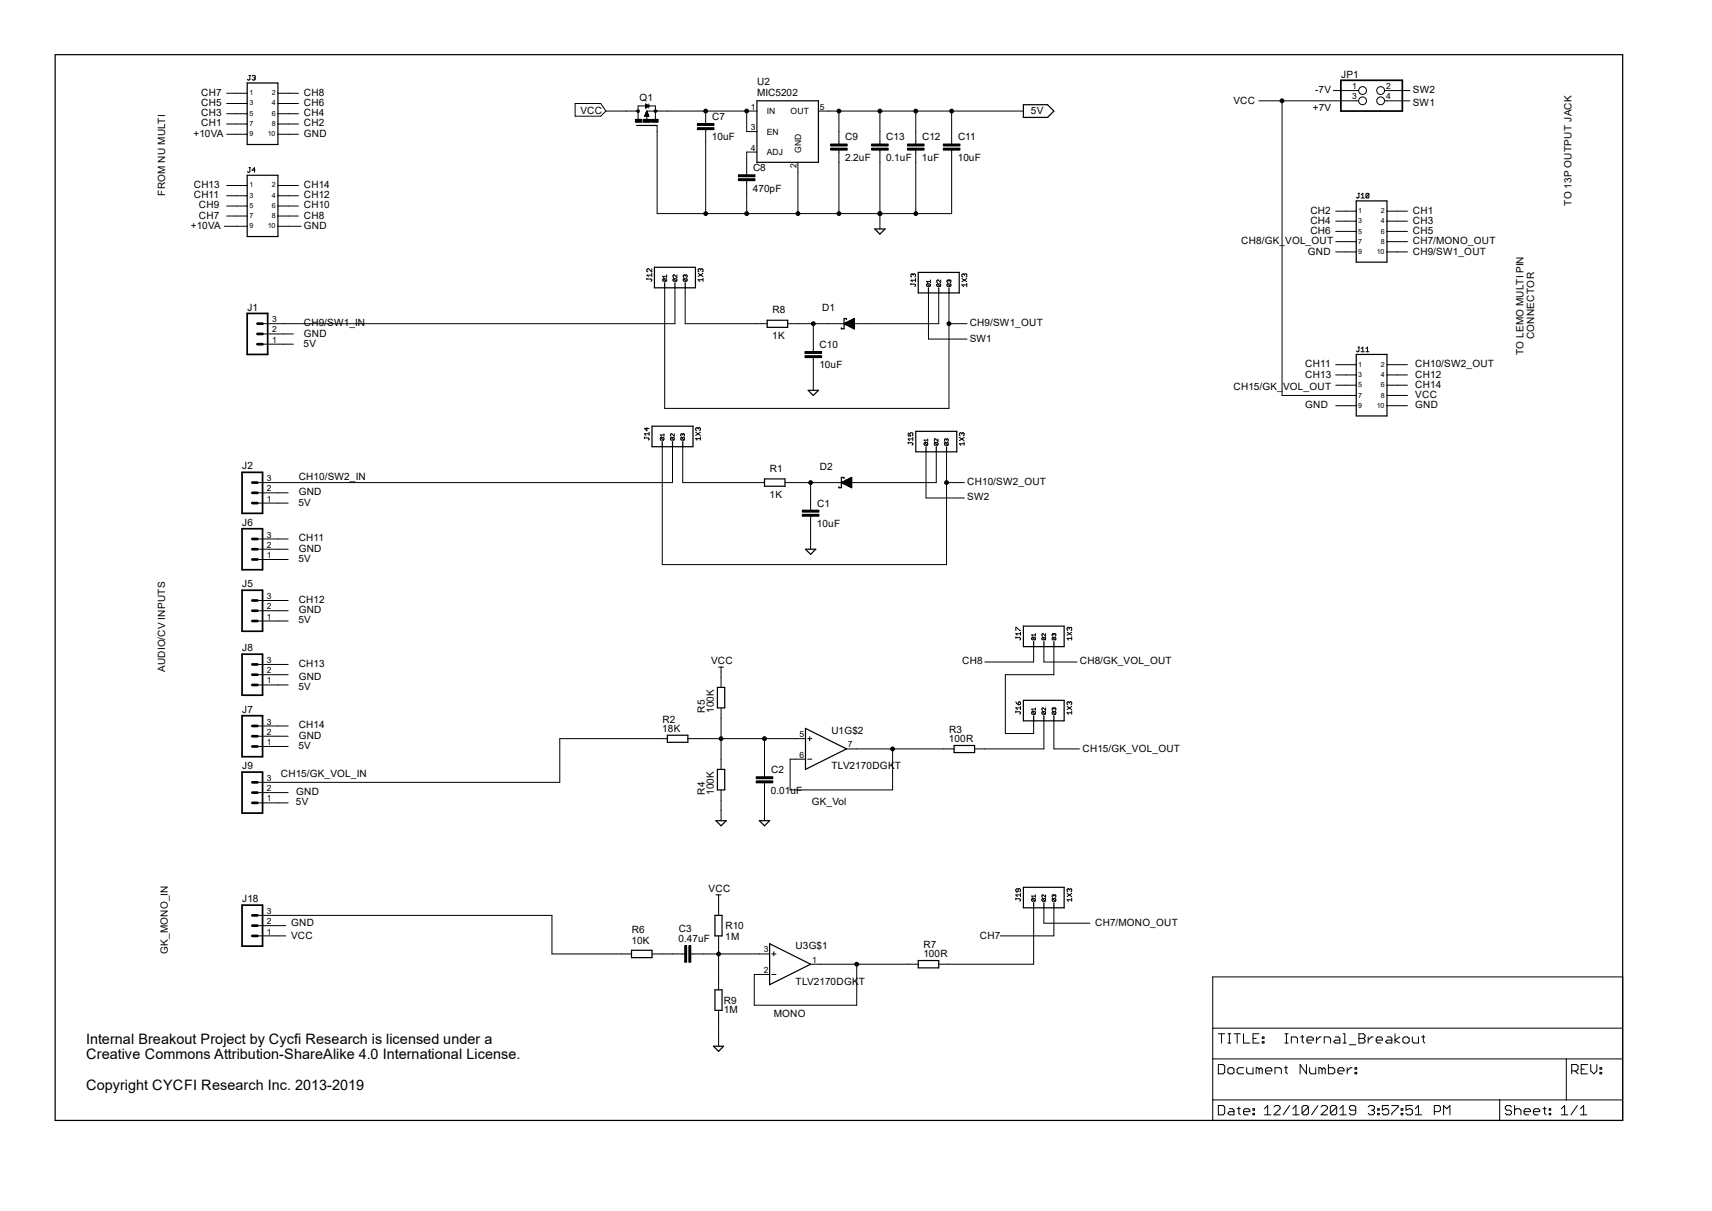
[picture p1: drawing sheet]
<svg xmlns="http://www.w3.org/2000/svg" width="297mm" height="210mm" viewBox="0 0 297 210" stroke-linecap="round" stroke-linejoin="round" font-family="sans-serif">
<g fill="none" stroke="#000" stroke-width=".17">
<path d="M39.3 17.9h3.6M39.3 19.7h3.6M39.3 16.2h3.6M43.2 13.1h.3M43.3 13.1v.7l-.1 .1-.3-.1M43.7 13.2l.5-.1 .1 .1-.1 .3M44 13.5h.2M44.2 13.5l.1 .1-.1 .3-.5-.1M48.2 17.9h3.6M48.2 19.7h3.6M48.2 16.2h3.6M99.8 17.9h4.4l.9 1.4-.9 .9h-4.4z"/>
<path d="M105.1 19.3h5.6M111.9 20h.6M111.9 19.9h.6M112 19.9h.4M112 19.8h.4M112 19.7h.4M112 18l.6 .4-.6 .4zM112 18.7h.1M112 18.7h.2M112 18.5h.4M112 18.4h.5M112 18.3h.5"/>
<path d="M112 18.3h.4M112 18.2h.3M112 18.2h.2M112 18.1h.2M112 18.1h.1M112.1 19.6h.3M112.1 19.6h.2M112.1 19.5h.2M112.1 19.4h.2M112.2 19.3h.1M112.2 19.3v1.5M112.2 19.3l.4 .9h-.8z"/>
<path d="M112.2 19.3h19.1M112.3 18.5l-.3 .1M112.6 18v.8M113.5 19.1h.4v.3h-.4zM122.4 19.3v2.1M129.5 19.3v3.5h1.8M142 19.3h35.5M145.5 19.3v5.7M152.7 19.3v5.7M158.9 19.3v5.7M165.1 19.3v5.7M218.4 17.5h17.3"/>
<path d="M222.4 17.5v51.1h12.9M231.3 15.7h4.4M240.2 15.7h4.4M240.2 17.5h4.4M38.9 39.2h4M39.3 21.5h3.6M39.3 23.3h3.6M39.3 32.2h3.6M39.3 34h3.6M39.3 35.7h3.6M39.3 37.5h3.6M43.2 29.1h.3"/>
<path d="M43.3 29.1v.7l-.1 .1-.3-.1M44.3 29.5h-.6l.5-.4v.8M48.2 21.5h3.6M48.2 23.3h3.6M48.2 32.2h3.6M48.2 34h3.6M48.2 35.7h3.6M48.2 37.5h3.6M48.2 39.2h4M110.2 20.7h1.1v.5h-1.1zM111.6 20.7h1.3v.5h-1.3zM111.9 20.1h.6"/>
<path d="M113.1 20.7h1.1v.5h-1.1zM113.7 20.7v-2.3h-3v2.3M114 21.8v15.2h51.1v-11M121 22.1h2.9v.4h-2.9zM121 21.4h2.9v.4h-2.9zM122.4 22.5v14.5M128.1 31h2.9v.3h-2.9zM128.1 30.3h2.9v.3h-2.9zM129.5 31.4v5.6M131.3 26.4h-1.8v3.9M138.4 28.2v8.8M144.1 25.7h2.9v.3h-2.9z"/>
<path d="M144.1 25h2.9v.3h-2.9zM145.5 26v11M151.2 25.7h2.9v.3h-2.9zM151.2 25h2.9v.3h-2.9zM152.7 26v13.7M157.4 25.7h2.9v.3h-2.9zM157.4 25h2.9v.3h-2.9zM158.9 26v11M163.7 25.7h2.8v.3h-2.8zM163.7 25h2.8v.3h-2.8zM231.7 36.6h3.6M231.7 38.4h3.6"/>
<path d="M235.6 33.5h.3M235.8 33.5v.7l-.2 .1-.3-.1M236.1 34.3h.6M236.1 33.8l.3-.3v.8M237.5 33.7v.5l-.1 .1-.4-.1M237.5 33.7l-.1-.2-.4 .2v.5M237.5 33.7l-.5 .5M240.6 36.6h3.6M240.6 38.4h3.6M45.6 59.7h5.3M45.6 57.9h5.3M112.2 48.4h.7l.2 .1-.2 .3"/>
<path d="M112.2 48.3v.2M113.1 46.6v.6l-.6-.6-.3 .1v.3l.2 .2M113.1 47.4v.6M113.1 47.7h-.9l.3 .3M115.1 48.3l-.1 .1v.3l.5 .1M115.1 48.3l.6 .1v.3l-.2 .1M115.1 48.3l.4 .5M115.3 49.9v20.9h49.3v-20M115.7 47.7v.4M115.7 47.9h-.7l.2 .2M116.9 48.3l-.1 .1v.3l.5 .1M116.9 48.3l.5 .1v.3l-.1 .1"/>
<path d="M116.9 48.3l.4 .5M117.1 49.9v6.2h-71.5M117.4 47.7v.4l-.5-.4-.1 .1 .1 .3M118.7 48.3l-.2 .1v.3l.6 .1M118.7 48.3l.5 .1v.3l-.1 .1M118.7 48.3l.4 .5M118.9 49.9v6.2h14.2M118.9 47.8l-.2-.1-.2 .1 .2 .3M118.9 47.8l.1-.1 .2 .1-.1 .3M118.9 47.8v.1M121.1 47.4l.9 .6M121.5 46.7l.2-.1 .3 .1v.3l-.2 .2"/>
<path d="M121.5 46.7l-.1-.1-.3 .1v.3l.2 .2M121.5 46.7v.2M122 48.5h-.9l.3 .3M122 48.3v.5M122 47.4l-.9 .6M141.1 56.1v4.9M158 49.3h.7l.1 .1-.1 .3M158 49.1v.3M158.4 47.6l-.1-.1-.3 .1 .2 .4M158.4 47.6l.1-.1 .3 .1-.1 .4M158.4 47.6v.2M158.8 48.3v.6"/>
<path d="M158.8 48.6h-.8l.3 .3M160.9 49.2l-.2 .1v.3l.6 .1M160.9 49.2l.5 .1v.3l-.1 .1M160.9 49.2l.4 .5M161.1 50.8v8h6.7M161.4 48.6v.4M161.4 48.8h-.7l.3 .2M162.6 49.2l-.1 .1v.3l.6 .1M162.6 49.2l.6 .1v.3l-.1 .1M162.6 49.2l.5 .5M162.9 50.8v5.3h-26.2M163.2 48.6v.4l-.4-.4-.3 .1 .1 .3"/>
<path d="M164.4 49.2l-.1 .1v.3l.5 .1M164.4 49.2l.6 .1v.3l-.2 .1M164.4 49.2l.4 .5M164.6 56.1h3.2M164.6 48.7l-.1-.1-.2 .1 .1 .3M164.6 48.7l.2-.1 .2 .1-.2 .3M164.6 48.7v.1M166.9 48.3l.8 .6M167.3 47.6l.1-.1 .3 .1-.1 .4M167.3 47.6l-.1-.1-.3 .1v.3l.1 .1M167.3 47.6v.2M167.7 49.4h-.8l.3 .3"/>
<path d="M167.7 49.1v.6M167.7 48.3l-.8 .6M231.7 40.1h3.6M231.7 41.9h3.6M231.7 43.7h3.6M240.6 40.1h3.6M240.6 41.9h3.6M240.6 43.7h3.6M111.8 75.9h.7l.1 .2-.1 .2M111.8 75.8v.3M112.2 74.2v.5l-.4-.4h.8M112.6 75v.5"/>
<path d="M112.6 75.2h-.8l.3 .3M114.6 75.9v.4h.5M114.6 75.9h.5v.4M114.6 75.9l.5 .4M114.9 77.5v20.4h49.3v-19.5M115.2 75.2v.4M115.2 75.4h-.6l.2 .2M116.4 75.9v.4h.5M116.4 75.9h.5v.4M116.4 75.9l.5 .4M116.7 77.5v6.2h-72M117 75.2v.4l-.5-.4-.2 .2 .1 .2"/>
<path d="M118.2 75.9v.4h.5M118.2 75.9h.5v.4M118.2 75.9l.5 .4M118.4 75.4l-.2-.2v.4M118.4 75.4l.3-.2v.4M118.4 77.5v6.2h14.2M118.4 75.4h.1M120.7 75l.8 .5M121.1 74.3v.1M121.1 74.3l.1-.1 .3 .1-.1 .4M121.1 74.3l-.2-.1-.2 .1 .1 .4M121.5 76.1h-.8l.2 .2"/>
<path d="M121.5 75.8v.5M121.5 75l-.8 .5M139.7 61.7h2.8v.3h-2.8zM139.7 61h2.8v.3h-2.8zM141.1 62v5.7M157.6 75.1v.5h.4l-.2-.4 .4-.1 .2 .1-.2 .4M157.6 76.8h.6l.2 .2-.2 .2M157.6 76.7v.3M158.4 75.9v.5M158.4 76.1h-.8l.2 .3M160.4 76.8l-.1 .3 .1 .1h.5M160.4 76.8h.5v.4"/>
<path d="M160.4 76.8l.5 .4M160.7 78.4v8h6.6M161 76.3h-.7l.2 .2M161 76.1v.4M162.2 76.8v.4h.4M162.2 76.8h.4v.4M162.2 76.8l.4 .4M162.4 78.4v5.3h-26.2M162.7 76.1v.4l-.4-.4-.2 .1 .1 .3M164 76.8v.4h.4M164 76.8h.4v.4M164 76.8l.4 .4"/>
<path d="M164.2 76.2l-.2-.1v.4M164.2 76.2l.2-.1v.4M164.2 76.2v.1M166.5 75.9l.8 .5M166.9 75.2v.1M166.9 75.2l.1-.1 .3 .1-.2 .4M166.9 75.2l-.2-.1-.2 .1 .1 .4M167.3 77h-.8l.2 .2M167.3 76.7v.5M167.3 75.9l-.8 .5M231.7 63.2h3.6M231.7 65h3.6"/>
<path d="M231.7 66.8h3.6M231.7 70.4h3.6M235.6 60.2h.3M235.8 60.2v.7l-.2 .1-.3-.1M236.1 60.5l.3-.3v.8M236.1 61h.6M237 61h.5M237 60.5l.2-.3v.8M240.6 63.2h3.6M240.6 65h3.6M240.6 66.8h3.6M240.6 68.6h3.6"/>
<path d="M240.6 70.4h3.6M44.7 87.2h5.3M44.7 85.5h5.3M44.7 97h5.3M44.7 95.2h5.3M44.7 93.5h5.3M139.2 89.2h2.9v.3h-2.9zM139.2 88.5h2.9v.3h-2.9zM140.6 83.7v4.8M140.6 89.5v5.7M164.2 83.7h3.1M44.7 107.7h5.3"/>
<path d="M44.7 105.9h5.3M44.7 104.1h5.3M44.7 118.8h5.3M44.7 117h5.3M44.7 115.2h5.3M124.7 115.7h.8M125.1 115.7v3.5M176.2 109.3v-.5l.8 .5M176.2 110.6h.7l.1 .1-.1 .3M176.2 110.4v.3M177 109.6v.6M177 109.9h-.8l.3 .3"/>
<path d="M179.1 110.5v.5h.4M179.1 110.5h.4v.5M179.1 110.5l.4 .5M179.3 112.1v2.7h-8.4M179.6 109.9v.4M179.6 110.1h-.6l.2 .2M180.8 110.5v.5h.5M180.8 110.5h.5v.5M180.8 110.5l.5 .5M181.1 112.1v2.7h5.8M181.4 109.9v.4l-.4-.4-.2 .1v.3M182.6 110.5h.5v.5"/>
<path d="M182.6 110.5v.5h.5M182.6 110.5l.5 .5M182.8 110h-.3l.1 .3M182.8 110h.4l-.1 .3M182.8 112.1v4.9h-8.4v10.2h4.9v-2.2M182.8 110v.1M185.1 109.6l.8 .6M185.5 108.9l.2-.1 .2 .1-.1 .4M185.5 108.9l-.1-.1-.3 .1 .2 .4M185.5 108.9v.2M185.9 110.4v.6M185.9 110.7h-.8l.3 .3"/>
<path d="M185.9 109.6l-.8 .6M44.7 129.5h5.3M44.7 127.7h5.3M44.7 125.9h5.3M44.7 139.2h5.3M44.7 137.5h5.3M115.8 128.1h-18.7v7.6h-52.4M119.3 128.1h20.4M125.1 122.8v10.6M125.1 137v5.3M131.2 135.4h2.9v.4h-2.9zM131.2 134.7h2.9v.3h-2.9z"/>
<path d="M132.6 128.1v6.6M132.6 135.8v6.5M140.1 128.1h.7M140.1 131.7h.7M140.5 127.8v.7M146.9 129.9h18.6M154.9 129.9v7.1h-17.8v-5.3h2.6M176.2 123.4h.7l.1 .2-.1 .3M176.2 123.3v.3M176.2 121.7l.5 .5M176.8 121.7l.2 .1-.1 .4h-.2v-.4zM177 122.5v.6"/>
<path d="M177 122.8h-.8l.3 .3M179.1 123.4v.5h.4M179.1 123.4h.4v.5M179.1 123.4l.4 .5M179.6 122.8v.4M179.6 123h-.6l.2 .2M180.8 123.4v.5h.5M180.8 123.4h.5v.5M180.8 123.4l.5 .5M181.1 125v4.9h-12M181.4 122.8v.4l-.4-.4-.2 .1v.3M182.6 123.4v.5h.5"/>
<path d="M182.6 123.4h.5v.5M182.6 123.4l.5 .5M182.8 122.9l-.2-.1v.4M182.8 122.9l.3-.1v.4M182.8 125v4.9h4.5M182.8 122.9v.1M185.1 122.5l.8 .6M185.5 121.8l.2-.1 .2 .1-.1 .4M185.5 121.8l-.1-.1-.3 .1 .2 .4M185.5 121.8v.2M185.9 123.6h-.8l.3 .3M185.9 123.3v.6"/>
<path d="M185.9 122.5l-.8 .6M44.7 158.7h51.1v6.7h13.8M124.2 155.2h.9M124.7 155.2v3.5M176.2 155.9h.7l.1 .1-.1 .3M176.2 155.7v.3M176.7 154.1v.4l-.2 .2-.3-.2 .2-.4h.5l.1 .2-.1 .4M177 154.9v.6M177 155.2h-.8l.3 .3M179.1 155.8v.5h.4M179.1 155.8h.4v.5M179.1 155.8l.4 .5"/>
<path d="M179.3 157.4v9.8h-16.4M179.6 155.2v.4M179.6 155.4h-.6l.2 .2M180.8 155.8v.5h.5M180.8 155.8h.5v.5M180.8 155.8l.5 .5M181.1 157.4v2.7h8M181.4 155.2v.4l-.6-.4v.4M182.6 155.8v.5h.5M182.6 155.8h.5v.5M182.6 155.8l.5 .5M182.8 155.3l-.2-.1v.4"/>
<path d="M182.8 155.3l.3-.1v.4M182.8 155.3v.1M182.8 157.4v4.9h-9.3M185.1 154.9l.8 .6M185.5 154.3l.2-.2 .2 .2-.1 .4M185.5 154.3l-.1-.2-.3 .2 .2 .4M185.5 154.3v.1M185.9 155.7v.6M185.9 156h-.8l.3 .3M185.9 154.9l-.8 .6M44.7 162.3h4.9M44.7 160.5h4.9"/>
<path d="M113.1 165.4h5.7M118.8 164h.3v2.9h-.3zM119.5 164h.3v2.9h-.3zM119.8 165.4h13.7M124.7 162.3v9.4M124.7 175.2v6.2M133.9 165.4h.7M133.9 169h.7M134.2 165.1v.7M140.6 167.2h18.7M148.6 167.2v7.1h-17.7v-5.3h2.6M210.4 169.4h71.1v24.9h-71.1z"/>
<path d="M210.4 178.3h71.1M211.4 179.3h1.1M211.9 179.3v1.6M213 179.3h.5M213.3 179.3v1.6M214.1 179.3h1.1M214.6 179.3v1.6M215.7 179.3v1.6h1.1M218.4 179.3h-1v1.6h1M219 179.8h.3v.3h-.3zM222.9 179.3h.6M223.2 179.3v1.6"/>
<path d="M225.6 179.8h.6M225.9 179.5v1.1l.3 .3M228.4 179.8v1.1M229.2 179.8h-.3l-.5 .6M231.6 179.8h.6l.3 .3v.8h-.9l-.2-.3 .2-.2h.9M233 179.3h.3v1.6M235.8 179.3h.8l.2 .2v.3l-.2 .3 .2 .3v.2l-.2 .3h-.8zM237.4 179.8v1.1M238.2 179.8h-.3l-.5 .6M240.7 179.8h.5l.3 .3v.8h-.8l-.3-.3 .3-.2h.8M242 179.3v1.6M242.8 179.8l-.8 .6 .8 .5"/>
<path d="M245 179.8v.8l.3 .3h.8v-1.1M246.6 179.8h.6M246.9 179.5v1.1l.3 .3M210.4 183.6h71.1M210.4 190.8h71.1M211.4 184.6h.8l.3 .3v1.1l-.3 .2h-.8zM211.4 191.7h.8l.3 .3v1.1l-.3 .2h-.8zM213 185.4l.3-.2h.5l.3 .2v.6l-.3 .2h-.5l-.3-.2zM213 180.9h.5M213.3 192.3h.5l.3 .2v.8h-.8l-.3-.2 .3-.3h.8M214.6 192.3h.6M214.9 192v1.1l.3 .2"/>
<path d="M215.7 192.8h1.1v-.3l-.3-.2h-.5l-.3 .2v.6l.3 .2h.5M215.7 185.2h-.8l-.3 .2v.6l.3 .2h.8M216.3 185.2v.8l.2 .2h.9v-1M217.4 193.1h.2v.2h-.2zM217.4 192.3h.2v.2h-.2zM217.4 180.1h.5M218.4 185.4l-.2-.2h-.3v1M218.4 185.4l.3-.2 .3 .2v.8M218.4 185.4v.8M219 180.6h.3v.3h-.3zM219.4 193.3h1.1M219.4 192.3l.5-.6v1.6"/>
<path d="M219.5 185.7h1.1v-.3l-.2-.2h-.6l-.3 .2v.6l.3 .2h.6M221 192l.3-.3h.5l.3 .3v.3l-1.1 1h1.1M221.2 186.2v-1h.8l.3 .2v.8M222.8 185.2h.6M222.9 180.9h.6M223.1 184.9v1.1l.3 .2M223.7 191.7l-1.1 1.6M224 180.9v-1.1h.8l.3 .3v.8M224.3 193.3h1.1M224.3 192.3l.5-.6v1.6M226.7 184.6v1.6l-1.1-1.6v1.6M226.7 180.4h1.1v-.3l-.3-.3h-.5l-.3 .3v.5l.3 .3h.5"/>
<path d="M227 192v1.1l-.3 .2h-.5l-.3-.2M227 192l-.3-.3h-.5l-.3 .3v1.1M227 192l-1.1 1.1M227.2 185.2v.8l.3 .2h.8v-1M228.6 191.7l-1.1 1.6M229.2 192l.2-.3h.6l.3 .3v.3l-1.1 1h1.1M229.4 185.4l-.3-.2h-.3v1M229.4 185.4v.8M229.4 185.4l.3-.2 .2 .2v.8M229.7 180.9v-1.1h.8l.3 .3v.8M230.5 184.6v1.6h.8l.3-.2v-.6l-.3-.2h-.8M231.9 192v1.1l-.3 .2h-.5l-.3-.2"/>
<path d="M231.9 192l-.3-.3h-.5l-.3 .3v1.1M231.9 192l-1.1 1.1M232.1 185.7h1.1v-.3l-.3-.2h-.5l-.3 .2v.6l.3 .2h.5M232.5 193.3h1.1M232.5 192.3l.5-.6v1.6M233 180.9h.6M233.7 185.2v1M234.1 181.2h1.1M234.6 185.2h-.3l-.6 .5M235.1 186h.3v.2h-.3zM235.1 185.2h.3v.2h-.3zM235.2 192.5h-.8l-.3-.2v-.3l.3-.3h.5l.3 .3v1.1l-.3 .2h-.5l-.3-.2"/>
<path d="M235.8 180.1h.8M237.4 192l.3-.3h.5l.3 .3v.3l-.3 .2M237.9 192.5h.3M238.2 192.5l.3 .3v.3l-.3 .2h-.5l-.3-.2M238.8 180.4h1v-.3l-.2-.3h-.6l-.2 .3v.5l.2 .3h.6M239 193.1h.3v.2h-.3zM239 192.3h.3v.2h-.3zM240.9 191.7h-1.1v.8l.6-.2h.2l.3 .2v.6l-.3 .2h-.5l-.3-.2M241.5 191.7h1.1v.3l-1.1 1.1v.2M243.1 193.1h.3v.2h-.3zM243.1 192.3h.3v.2h-.3zM243.4 180.1l.3-.3h.5l.3 .3v.5l-.3 .3h-.5l-.3-.3z"/>
<path d="M245 191.7h-1.1v.8l.6-.2h.2l.3 .2v.6l-.3 .2h-.5l-.3-.2M245.5 193.3h1.1M245.5 192.3l.6-.6v1.6M248.8 192.8h.8l.3-.3v-.5l-.3-.3h-.8v1.6M250.4 193.3v-1.6l.6 .6 .5-.6v1.6M260.2 190.8v3.5M262.2 192l-.2-.3h-.6l-.2 .3v.3l.2 .2h.6l.2 .3v.3l-.2 .2h-.6l-.2-.2M262.8 192.5l.3-.2h.5l.3 .2v.8M262.8 191.7v1.6M264.4 192.8h1.1v-.3l-.3-.2h-.5l-.3 .2v.6l.3 .2h.5M266 192.8h1.1v-.3l-.2-.2h-.6l-.3 .2v.6l.3 .2h.6M267.7 192.3h.5"/>
<path d="M268 192v1.1l.2 .2M268.8 193.1h.2v.2h-.2zM268.8 192.3h.2v.2h-.2zM270.9 193.3h1.1M270.9 192.3l.5-.6v1.6M271.7 183.6v7.2M272.7 185.7h.8l.3-.3v-.5l-.3-.3h-.8v1.6M273.2 185.7l.6 .5M273.6 191.7l-1.1 1.6M274.2 193.3h1.1M274.2 192.3l.5-.6v1.6M274.3 185.4h.6"/>
<path d="M275.4 184.6h-1.1v1.6h1.1M276 184.6v1.1l.5 .5 .5-.5v-1.1M277.6 186h.3v.2h-.3zM277.6 185.2h.3v.2h-.3z"/>
<circle cx="110.7" cy="19.3" r=".24"/>
<circle cx="122.4" cy="19.3" r=".33"/>
<circle cx="129.5" cy="19.3" r=".33"/>
<circle cx="145.5" cy="19.3" r=".33"/>
<circle cx="152.7" cy="19.3" r=".33"/>
<circle cx="158.9" cy="19.3" r=".33"/>
<circle cx="165.1" cy="19.3" r=".33"/>
<circle cx="222.4" cy="17.5" r=".33"/>
<circle cx="236.4" cy="15.7" r=".68"/>
<circle cx="236.4" cy="17.5" r=".68"/>
<circle cx="239.5" cy="15.7" r=".68"/>
<circle cx="239.5" cy="17.5" r=".68"/>
<circle cx="122.4" cy="37" r=".33"/>
<circle cx="129.5" cy="37" r=".33"/>
<circle cx="138.4" cy="37" r=".33"/>
<circle cx="145.5" cy="37" r=".33"/>
<circle cx="152.7" cy="37" r=".33"/>
<circle cx="158.9" cy="37" r=".33"/>
<circle cx="141.1" cy="56.1" r=".33"/>
<circle cx="164.6" cy="56.1" r=".33"/>
<circle cx="140.6" cy="83.7" r=".33"/>
<circle cx="164.2" cy="83.7" r=".33"/>
<circle cx="125.1" cy="128.1" r=".33"/>
<circle cx="132.6" cy="128.1" r=".33"/>
<circle cx="154.9" cy="129.9" r=".33"/>
<circle cx="124.7" cy="165.4" r=".33"/>
<circle cx="148.6" cy="167.2" r=".33"/>
</g>
<g fill="none" stroke="#000" stroke-width=".21">
<path d="M9.6 9.5h271.9v184.8h-271.9zM42.9 14.4h5.3v10.7h-5.3zM131.3 17.5h10.7v10.7h-10.7zM177.5 18.2h4.2l1.1 1.1-1.1 1.1h-4.2zM42.9 30.4h5.3v10.6h-5.3zM110.4 21.8h3.6M151.8 39.7h1.7l-.8 .9zM235.3 34.8h5.3v10.7h-5.3zM113.5 46.4h7.1v3.5h-7.1zM115.3 49v.9M117.1 49v.9M118.9 49v.9"/>
<path d="M133.1 55.5h3.6v1.3h-3.6zM146.4 56.1l1.8-.9v1.8zM146.5 56.1h1.7M146.6 56.2h1.6M146.7 56h1.5M146.8 56.3h1.4M146.9 55.4v-.2h-.5v1.8h-.4v-.1M146.9 55.9h1.3M147 56.4h1.2M147.2 55.8h1M147.3 56.6h.9M147.4 55.7h.8"/>
<path d="M147.5 56.7h.7M147.7 55.5h.5M147.7 56.8h.5M147.9 55.4h.3M148 56.9h.2M148.1 55.3h.1M148.2 57h.1M159.3 47.2h7.1v3.6h-7.1zM161.1 49.9v.9M162.9 49.9v.9M164.6 49.9v.9M113.1 73.9h7.1v3.6h-7.1z"/>
<path d="M114.9 76.6v.9M116.7 76.6v.9M118.4 76.6v.9M140.2 67.7h1.8l-.9 .9zM158.9 74.8h7.1v3.6h-7.1zM160.7 77.5v.9M162.4 77.5v.9M164.2 77.5v.9M235.3 61.5h5.3v10.6h-5.3zM132.6 83.1h3.6v1.2h-3.6zM139.7 95.2h1.8l-.9 .9zM146 83.7l1.7-.9v1.8z"/>
<path d="M146.1 83.7h1.6M146.3 83.9h1.4M146.3 83.5h1.4M146.4 83v-.2h-.4v1.8h-.5v-.2M146.6 84h1.1M146.6 83.4h1.1M146.8 84.1h.9M146.8 83.3h.9M147 84.2h.7M147 83.2h.7M147.2 84.3h.5M147.2 83.1h.5"/>
<path d="M147.4 84.4h.3M147.4 82.9h.3M147.7 84.5h.1M147.7 82.8h.1M124.5 119.2h1.2v3.6h-1.2zM177.5 108.6h7.1v3.5h-7.1zM179.3 111.3v.8M181.1 111.3v.8M182.8 111.3v.8M115.8 127.5h3.5v1.2h-3.5zM124.5 133.4h1.2v3.6h-1.2zM139.7 126.3l7.2 3.6-7.2 3.5z"/>
<path d="M165.5 129.3h3.6v1.2h-3.6zM177.5 121.5h7.1v3.5h-7.1zM179.3 124.1v.9M181.1 124.1v.9M182.8 124.1v.9M124 158.7h1.3v3.6h-1.3zM124.2 142.3h1.8l-.9 .9zM131.7 142.3h1.8l-.9 .9zM177.5 153.9h7.1v3.5h-7.1zM179.3 156.5v.9M181.1 156.5v.9M182.8 156.5v.9"/>
<path d="M109.6 164.8h3.5v1.3h-3.5zM124 171.7h1.3v3.5h-1.3zM133.5 163.7l7.1 3.5-7.1 3.6zM159.3 166.6h3.6v1.3h-3.6zM123.8 181.4h1.7l-.8 .9z"/>
</g>
<g fill="#000">
<path d="M113.5 19.1h.4v.3h-.4z" fill-rule="evenodd"/>
<path d="M110.2 20.7h1.1v.5h-1.1z" fill-rule="evenodd"/>
<path d="M111.6 20.7h1.3v.5h-1.3z" fill-rule="evenodd"/>
<path d="M113.1 20.7h1.1v.5h-1.1z" fill-rule="evenodd"/>
<circle cx="110.7" cy="19.3" r=".24"/>
<circle cx="122.4" cy="19.3" r=".33"/>
<circle cx="129.5" cy="19.3" r=".33"/>
<circle cx="145.5" cy="19.3" r=".33"/>
<circle cx="152.7" cy="19.3" r=".33"/>
<circle cx="158.9" cy="19.3" r=".33"/>
<circle cx="165.1" cy="19.3" r=".33"/>
<circle cx="222.4" cy="17.5" r=".33"/>
<circle cx="122.4" cy="37" r=".33"/>
<circle cx="129.5" cy="37" r=".33"/>
<circle cx="138.4" cy="37" r=".33"/>
<circle cx="145.5" cy="37" r=".33"/>
<circle cx="152.7" cy="37" r=".33"/>
<circle cx="158.9" cy="37" r=".33"/>
<circle cx="141.1" cy="56.1" r=".33"/>
<circle cx="164.6" cy="56.1" r=".33"/>
<circle cx="140.6" cy="83.7" r=".33"/>
<circle cx="164.2" cy="83.7" r=".33"/>
<circle cx="125.1" cy="128.1" r=".33"/>
<circle cx="132.6" cy="128.1" r=".33"/>
<circle cx="154.9" cy="129.9" r=".33"/>
<circle cx="124.7" cy="165.4" r=".33"/>
<circle cx="148.6" cy="167.2" r=".33"/>
</g>
<path d="M232.6 13.9h10.7v5.4h-10.7zM42.9 54.4h3.5v7.1h-3.5zM42 81.9h3.6v7.1h-3.6zM42 91.7h3.6v7.1h-3.6zM42 102.4h3.6v7.1h-3.6zM42 113.5h3.6v7.1h-3.6zM42 124.1h3.6v7.1h-3.6zM42 133.9h3.6v7.1h-3.6zM42 157h3.6v7.1h-3.6z" fill="none" stroke="#000" stroke-width=".3"/>
<g fill="none" stroke="#000" stroke-width=".47">
<path d="M44.7 56.1h.9M44.7 57.9h.9M44.7 59.7h.9M43.8 83.7h.9M43.8 85.5h.9M43.8 87.2h.9M43.8 93.5h.9M43.8 95.2h.9M43.8 97h.9M43.8 104.1h.9M43.8 105.9h.9M43.8 107.7h.9"/>
<path d="M43.8 115.2h.9M43.8 117h.9M43.8 118.8h.9M43.8 125.9h.9M43.8 127.7h.9M43.8 129.5h.9M43.8 135.7h.9M43.8 137.5h.9M43.8 139.2h.9M43.8 158.7h.9M43.8 160.5h.9M43.8 162.3h.9"/>
</g>
<g fill="none" stroke="#000" stroke-width=".34">
<path d="M121 22.3h2.9M121 21.6h2.9M128.1 31.2h2.9M128.1 30.5h2.9M144.1 25.9h2.9M144.1 25.1h2.9M151.2 25.9h2.9M151.2 25.1h2.9M157.4 25.9h2.9M157.4 25.1h2.9M163.7 25.9h2.8M163.7 25.1h2.8"/>
<path d="M139.7 61.8h2.8M139.7 61.1h2.8M139.2 89.4h2.9M139.2 88.6h2.9M131.2 135.6h2.9M131.2 134.9h2.9M119 164v2.9M119.7 164v2.9"/>
</g>
<g font-size="2.5">
<text x="14.9" y="181">Internal Breakout Project by Cycfi Research is licensed under a</text>
<text x="14.9" y="183.6">Creative Commons Attribution-ShareAlike 4.0 International License.</text>
<text x="14.9" y="189">Copyright CYCFI Research Inc. 2013-2019</text>
</g>
<g font-size="1.7">
<text x="34.9" y="16.6">CH7</text>
<text x="52.7" y="16.6">CH8</text>
<text x="111" y="17.5">Q1</text>
<text x="131.4" y="16.6">MIC5202</text>
<text x="131.4" y="14.8">U2</text>
<text x="214" y="17.9">VCC</text>
<text x="228.2" y="16.2">-7V</text>
<text x="232.7" y="13.5">JP1</text>
<text x="245.1" y="16.2">SW2</text>
<text x="33.6" y="23.7">+10VA</text>
<text x="34.9" y="21.9">CH1</text>
<text x="34.9" y="20.2">CH3</text>
<text x="34.9" y="18.4">CH5</text>
<text x="52.7" y="23.7">GND</text>
<text x="52.7" y="21.9">CH2</text>
<text x="52.7" y="20.2">CH4</text>
<text x="52.7" y="18.4">CH6</text>
<text x="100.7" y="19.7">VCC</text>
<text x="123.5" y="20.8">C7</text>
<text x="178.9" y="19.7">5V</text>
<text x="227.8" y="19.3">+7V</text>
<text x="245.1" y="18.4">SW1</text>
<text x="123.5" y="24.3">10uF</text>
<text x="130.6" y="29.7">C8</text>
<text x="146.6" y="27.9">2.2uF</text>
<text x="146.6" y="24.3">C9</text>
<text x="153.7" y="27.9">0.1uF</text>
<text x="153.8" y="24.3">C13</text>
<text x="159.9" y="27.9">1uF</text>
<text x="160" y="24.3">C12</text>
<text x="166.2" y="27.9">10uF</text>
<text x="166.2" y="24.3">C11</text>
<text x="28.7" y="33.9" transform="rotate(-90 28.7 33.9)">FROM NU MULTI</text>
<text x="33.6" y="34.4">CH11</text>
<text x="33.6" y="32.6">CH13</text>
<text x="52.7" y="34.4">CH12</text>
<text x="52.7" y="32.6">CH14</text>
<text x="130.6" y="33.2">470pF</text>
<text x="272.6" y="35.7" transform="rotate(-90 272.6 35.7)">TO 13P OUTPUT JACK</text>
<text x="33.1" y="39.7">+10VA</text>
<text x="34.5" y="37.9">CH7</text>
<text x="34.5" y="36.2">CH9</text>
<text x="52.7" y="37.9">CH8</text>
<text x="52.7" y="36.2">CH10</text>
<text x="52.7" y="39.7">GND</text>
<text x="227.3" y="37">CH2</text>
<text x="227.3" y="40.6">CH6</text>
<text x="227.3" y="38.8">CH4</text>
<text x="245.1" y="37">CH1</text>
<text x="245.1" y="40.6">CH5</text>
<text x="245.1" y="38.8">CH3</text>
<text x="215.3" y="42.4">CH8/GK_VOL_OUT</text>
<text x="226.9" y="44.2">GND</text>
<text x="245.1" y="44.2">CH9/SW1_OUT</text>
<text x="245.1" y="42.4">CH7/MONO_OUT</text>
<text x="42.9" y="53.8">J1</text>
<text x="142.7" y="53.9">D1</text>
<text x="52.7" y="58.4">GND</text>
<text x="52.7" y="56.6">CH9/SW1_IN</text>
<text x="134" y="58.8">1K</text>
<text x="134" y="54.4">R8</text>
<text x="168.2" y="59.3">SW1</text>
<text x="168.2" y="56.6">CH9/SW1_OUT</text>
<text x="266.1" y="58.8" transform="rotate(-90 266.1 58.8)">CONNECTOR</text>
<text x="52.7" y="60.2">5V</text>
<text x="142.2" y="63.9">10uF</text>
<text x="142.2" y="60.3">C10</text>
<text x="226.4" y="63.7">CH11</text>
<text x="226.4" y="65.5">CH13</text>
<text x="245.5" y="65.5">CH12</text>
<text x="245.5" y="63.7">CH10/SW2_OUT</text>
<text x="264.3" y="61.6" transform="rotate(-90 264.3 61.6)">TO LEMO MULTI PIN</text>
<text x="214" y="67.7">CH15/GK_VOL_OUT</text>
<text x="226.4" y="70.8">GND</text>
<text x="245.5" y="70.8">GND</text>
<text x="245.5" y="69">VCC</text>
<text x="245.5" y="67.3">CH14</text>
<text x="42" y="81.4">J2</text>
<text x="51.8" y="83.2">CH10/SW2_IN</text>
<text x="133.6" y="81.9">R1</text>
<text x="142.2" y="81.4">D2</text>
<text x="51.8" y="87.7">5V</text>
<text x="51.8" y="85.9">GND</text>
<text x="133.5" y="86.4">1K</text>
<text x="141.8" y="87.9">C1</text>
<text x="167.8" y="86.8">SW2</text>
<text x="167.8" y="84.1">CH10/SW2_OUT</text>
<text x="42" y="91.1">J6</text>
<text x="51.8" y="95.7">GND</text>
<text x="51.8" y="93.9">CH11</text>
<text x="141.7" y="91.4">10uF</text>
<text x="42" y="101.8">J5</text>
<text x="51.8" y="97.5">5V</text>
<text x="51.8" y="106.3">GND</text>
<text x="51.8" y="104.6">CH12</text>
<text x="42" y="112.9">J8</text>
<text x="51.8" y="108.1">5V</text>
<text x="28.7" y="116.5" transform="rotate(-90 28.7 116.5)">AUDIO/CV INPUTS</text>
<text x="51.8" y="119.7">5V</text>
<text x="51.8" y="117.9">GND</text>
<text x="51.8" y="115.7">CH13</text>
<text x="123.4" y="115.2">VCC</text>
<text x="166.9" y="115.2">CH8</text>
<text x="187.3" y="115.2">CH8/GK_VOL_OUT</text>
<text x="42" y="123.6">J7</text>
<text x="114.9" y="125.3">R2</text>
<text x="122.3" y="123.6" transform="rotate(-90 122.3 123.6)">R5</text>
<text x="123.9" y="123.7" transform="rotate(-90 123.9 123.7)">100K</text>
<text x="51.8" y="129.9">5V</text>
<text x="51.8" y="128.1">GND</text>
<text x="51.8" y="126.3">CH14</text>
<text x="114.9" y="126.9">18K</text>
<text x="144.2" y="127.2">U1G$2</text>
<text x="164.6" y="128.7">100R</text>
<text x="164.7" y="127.1">R3</text>
<text x="187.8" y="130.3">CH15/GK_VOL_OUT</text>
<text x="42" y="133.3">J9</text>
<text x="48.7" y="134.8">CH15/GK_VOL_IN</text>
<text x="51.4" y="137.9">GND</text>
<text x="122.3" y="137.8" transform="rotate(-90 122.3 137.8)">R4</text>
<text x="123.9" y="137.9" transform="rotate(-90 123.9 137.9)">100K</text>
<text x="133.7" y="137.6">0.01uF</text>
<text x="133.8" y="134.1">C2</text>
<text x="144.2" y="133.4">TLV2170DGKT</text>
<text x="51.4" y="139.7">5V</text>
<text x="140.8" y="139.6">GK_Vol</text>
<text x="122.9" y="154.8">VCC</text>
<text x="42" y="156.5">J18</text>
<text x="50.5" y="160.5">GND</text>
<text x="109.6" y="161.9">R6</text>
<text x="117.8" y="161.6">C3</text>
<text x="125.9" y="161">R10</text>
<text x="190" y="160.5">CH7/MONO_OUT</text>
<text x="29.1" y="165.4" transform="rotate(-90 29.1 165.4)">GK_MONO_IN</text>
<text x="50.5" y="162.8">VCC</text>
<text x="109.6" y="163.7">10K</text>
<text x="117.7" y="163.4">0.47uF</text>
<text x="125.8" y="163">1M</text>
<text x="138" y="164.5">U3G$1</text>
<text x="160.2" y="165.9">100R</text>
<text x="160.2" y="164.4">R7</text>
<text x="170" y="162.8">CH7</text>
<text x="138" y="170.8">TLV2170DGKT</text>
<text x="125.6" y="175.7">1M</text>
<text x="125.6" y="174.2">R9</text>
<text x="134.2" y="176.4">MONO</text>
</g>
<g font-size="1.5">
<text x="234.6" y="15.5">1</text>
<text x="234.6" y="17.2">3</text>
<text x="240.5" y="15.5">2</text>
<text x="240.5" y="17.2">4</text>
<text x="130.3" y="19">1</text>
<text x="130.3" y="22.6">3</text>
<text x="133" y="19.8">IN</text>
<text x="133" y="23.4">EN</text>
<text x="137.2" y="19.8">OUT</text>
<text x="142.2" y="19">5</text>
<text x="130.3" y="26.1">4</text>
<text x="133" y="26.9">ADJ</text>
<text x="138.2" y="29.2" transform="rotate(-90 138.2 29.2)">2</text>
<text x="139" y="26.5" transform="rotate(-90 139 26.5)">GND</text>
<text x="47.2" y="59.4">1</text>
<text x="47.2" y="57.7">2</text>
<text x="47.2" y="55.9">3</text>
<text x="46.3" y="83.4">3</text>
<text x="46.3" y="87">1</text>
<text x="46.3" y="85.2">2</text>
<text x="46.3" y="95">2</text>
<text x="46.3" y="93.2">3</text>
<text x="46.3" y="96.8">1</text>
<text x="46.3" y="107.4">1</text>
<text x="46.3" y="105.7">2</text>
<text x="46.3" y="103.9">3</text>
<text x="46.3" y="118.5">1</text>
<text x="46.3" y="116.8">2</text>
<text x="46.3" y="115">3</text>
<text x="46.3" y="125.6">3</text>
<text x="46.3" y="129.2">1</text>
<text x="46.3" y="127.4">2</text>
<text x="138.7" y="127.8">5</text>
<text x="138.7" y="131.4">6</text>
<text x="147.1" y="129.6">7</text>
<text x="46.3" y="137.2">2</text>
<text x="46.3" y="135.4">3</text>
<text x="46.3" y="139">1</text>
<text x="46.3" y="160.3">2</text>
<text x="46.3" y="158.5">3</text>
<text x="46.3" y="162.1">1</text>
<text x="132.5" y="165.2">3</text>
<text x="140.9" y="167">1</text>
<text x="132.5" y="168.7">2</text>
</g>
<g font-size="1.2">
<text x="43.3" y="16.5">1</text>
<text x="47.2" y="16.5">2</text>
<text x="43.3" y="18.3">3</text>
<text x="43.3" y="20.1">5</text>
<text x="43.3" y="21.8">7</text>
<text x="43.3" y="23.6">9</text>
<text x="46.4" y="23.6">10</text>
<text x="47.2" y="21.8">8</text>
<text x="47.2" y="20.1">6</text>
<text x="47.2" y="18.3">4</text>
<text x="43.3" y="32.5">1</text>
<text x="43.3" y="34.3">3</text>
<text x="47.2" y="34.3">4</text>
<text x="47.2" y="32.5">2</text>
<text x="43.3" y="36.1">5</text>
<text x="43.3" y="37.8">7</text>
<text x="43.3" y="39.6">9</text>
<text x="46.4" y="39.6">10</text>
<text x="47.2" y="37.8">8</text>
<text x="47.2" y="36.1">6</text>
<text x="235.6" y="37">1</text>
<text x="235.6" y="38.7">3</text>
<text x="235.6" y="40.5">5</text>
<text x="239.6" y="40.5">6</text>
<text x="239.6" y="38.7">4</text>
<text x="239.6" y="37">2</text>
<text x="235.6" y="42.3">7</text>
<text x="235.6" y="44.1">9</text>
<text x="238.8" y="44.1">10</text>
<text x="239.6" y="42.3">8</text>
<text x="235.6" y="63.6">1</text>
<text x="235.6" y="65.4">3</text>
<text x="239.6" y="65.4">4</text>
<text x="239.6" y="63.6">2</text>
<text x="235.6" y="67.2">5</text>
<text x="235.6" y="69">7</text>
<text x="235.6" y="70.7">9</text>
<text x="238.8" y="70.7">10</text>
<text x="239.6" y="69">8</text>
<text x="239.6" y="67.2">6</text>
</g>
</svg>
